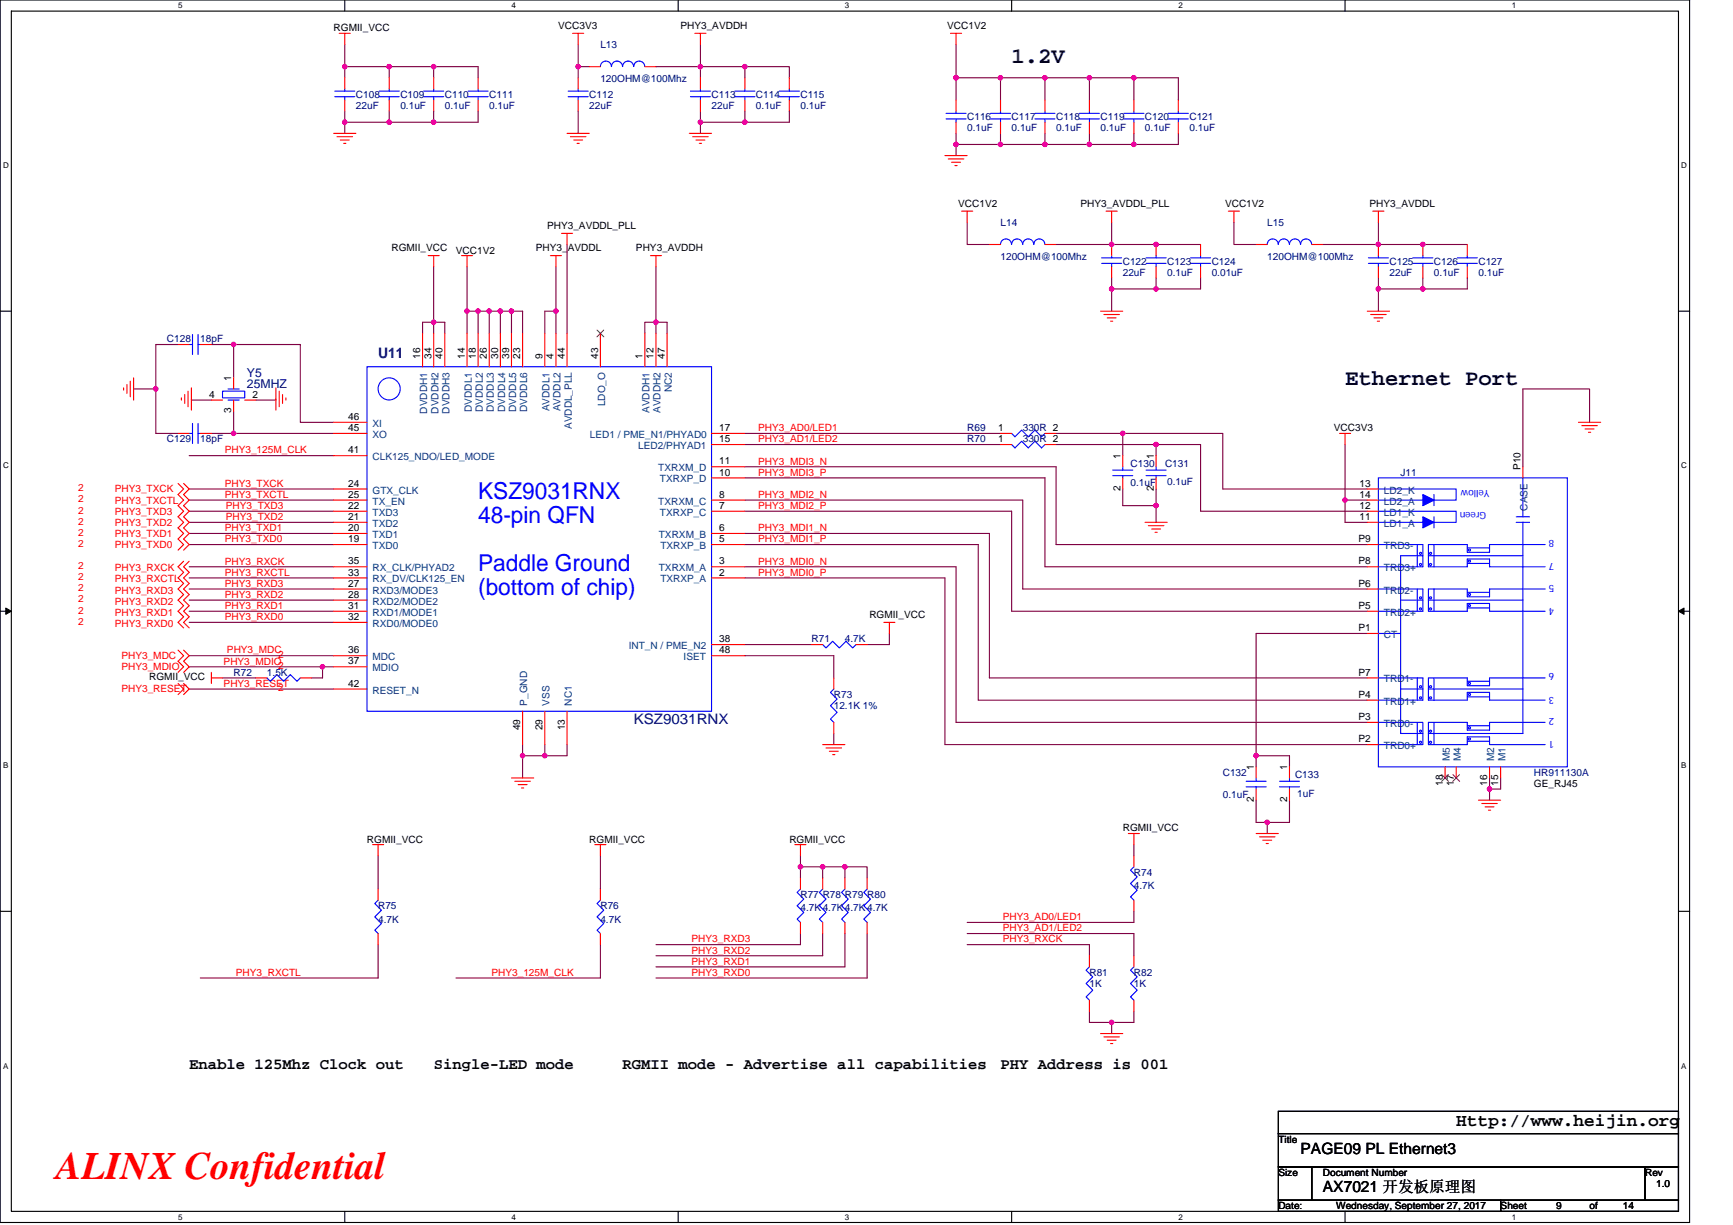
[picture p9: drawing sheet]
<svg xmlns="http://www.w3.org/2000/svg" width="297mm" height="210mm" viewBox="0 0 297 210" stroke-linecap="round" stroke-linejoin="round" font-family="sans-serif">
<path d="M0 0h289.6v209.5h-289.6zM1.9 1.9h285.8v205.7h-285.8z" fill="none" stroke="#000" stroke-width=".19"/>
<g fill="#fff">
<path d="M30.5 .2h.8v1.5h-.8z"/>
<path d="M30.5 207.8h.8v1.6h-.8z"/>
</g>
<path d="M59.1 0v1.9M59.1 207.6v1.9" fill="none" stroke="#000" stroke-width=".19"/>
<g fill="#fff">
<path d="M87.7 .2h.7v1.5h-.7z"/>
<path d="M87.7 207.8h.7v1.6h-.7z"/>
</g>
<path d="M116.2 0v1.9M116.2 207.6v1.9" fill="none" stroke="#000" stroke-width=".19"/>
<g fill="#fff">
<path d="M144.8 .2h.8v1.5h-.8z"/>
<path d="M144.8 207.8h.8v1.6h-.8z"/>
</g>
<path d="M173.4 0v1.9M173.4 207.6v1.9" fill="none" stroke="#000" stroke-width=".19"/>
<g fill="#fff">
<path d="M202 .2h.7v1.5h-.7z"/>
<path d="M202 207.8h.7v1.6h-.7z"/>
</g>
<path d="M230.5 0v1.9M230.5 207.6v1.9" fill="none" stroke="#000" stroke-width=".19"/>
<g fill="#fff">
<path d="M259.1 .2h.8v1.5h-.8z"/>
<path d="M259.1 207.8h.8v1.6h-.8z"/>
<path d="M.5 27.6h1v1.5h-1z"/>
<path d="M288.2 27.6h1v1.5h-1z"/>
<path d="M.5 79.1h1v1.5h-1z"/>
<path d="M288.2 79.1h1v1.5h-1z"/>
</g>
<path d="M0 53.3h1.9M287.7 53.3h1.9" fill="none" stroke="#000" stroke-width=".19"/>
<g fill="#fff">
<path d="M.5 130.5h.9v1.5h-.9z"/>
<path d="M288.2 130.5h.9v1.5h-.9z"/>
</g>
<path d="M0 104.8h1.9M287.7 104.8h1.9" fill="none" stroke="#000" stroke-width=".19"/>
<path d="M1 104.2l.9 .6-.9 .5zM287.7 104.8l.9-.6v1.1z" fill="#000" stroke="#000" stroke-width=".17"/>
<g fill="#fff">
<path d="M.5 181.9h.9v1.6h-.9z"/>
<path d="M288.2 181.9h.9v1.6h-.9z"/>
</g>
<path d="M0 156.2h1.9M287.7 156.2h1.9M219.1 190.5h68.6v3.8h-68.6zM219.1 194.3h68.6v5.7h-68.6zM219.1 200h5.7v5.7h-5.7zM219.1 205.7h38.1v1.9h-38.1zM224.8 200h57.2v5.7h-57.2zM257.2 205.7h30.5v1.9h-30.5zM282 200h5.7v5.7h-5.7z" fill="none" stroke="#000" stroke-width=".19"/>
<g fill="none" stroke="#800040" stroke-width=".19">
<path d="M59.1 11.4v1.9M59.1 19.1v1.9M59.1 11.4h7.6M59.1 7.6v3.8M66.7 11.4v1.9M66.7 19.1v1.9M66.7 11.4h7.6M74.3 19.1v1.9M74.3 11.4v1.9M74.3 11.4h7.7v1.9M82 19.1v1.9h-7.7M99.1 11.4h1.9"/>
<path d="M99.1 19.1v3.8M99.1 11.4v1.9M99.1 7.6v3.8M112.4 11.4h7.7v1.9M120.1 7.6v3.8h7.6M120.1 19v2M127.7 11.4v1.9M127.7 19.1v1.9M127.7 11.4h7.6v1.9M135.3 19.1v1.9h-7.6M163.9 13.3v3.8M163.9 7.6v5.7"/>
<path d="M163.9 13.3h7.6M171.5 13.3v3.8M171.5 13.3h7.6M179.1 13.3h7.6M179.1 13.3v3.8M186.7 13.3v3.8M186.7 13.3h7.6M194.3 13.3h7.7v3.8M194.3 13.3v3.8M59.1 21v1.9M59.1 21h7.6M66.7 21h7.6"/>
<path d="M120.1 21v1.9M120.1 21h7.6M163.9 24.8h7.6M163.9 22.9v1.9M163.9 24.8v1.9M165.8 38.1v3.8h3.8M171.5 22.9v1.9M171.5 24.8h7.6M179.1 24.8h7.6M179.1 22.9v1.9M186.7 24.8h7.6M186.7 22.9v1.9"/>
<path d="M190.5 38.1v3.8M194.3 22.9v1.9M202 22.9v1.9h-7.7M211.5 38.1v3.8h3.8M236.3 38.1v3.8M30.5 59.1h-3.8v7.6M36.2 59.1h3.8M40 59.1h11.5v13.3h5.7M40 59.1v5.7M72.4 57.1v-1.9h1.9v1.9M74.3 45.7v9.5h1.9v1.9M80 53.3v3.8"/>
<path d="M80 53.3h2M80 45.7v7.6M82 53.3v3.8M82 53.3h1.9v3.8M83.9 53.3h1.9M85.8 53.3v3.8M85.8 53.3h1.9v3.8M87.7 53.3h1.9v3.8M95.3 45.7v7.6M95.3 53.3h-1.9v3.8M95.3 53.3v3.8M97.2 41.9v15.2"/>
<path d="M110.5 57.1v-1.9h1.9v1.9M112.4 45.7v9.5h1.9v1.9M181 41.9h9.5M190.5 49.5h7.7M190.5 47.6v1.9M190.5 49.5v3.8M190.5 41.9h15.3M198.2 47.6v1.9M205.8 47.6v1.9h-7.6M226.7 41.9h9.6M236.3 49.5h7.6M236.3 47.6v1.9"/>
<path d="M236.3 49.5v3.8M236.3 41.9h15.2M243.9 47.6v1.9M251.5 47.6v1.9h-7.6M22.9 66.7h3.8M26.7 66.7v7.6h3.8M32.4 78.1h24.8M32.8 68.4v.2h3.4M36.2 74.3h3.8M40 74.3h17.2M40 70.5v3.8M47.3 68.4v.2h-3.4"/>
<path d="M127.7 76.2h43.8M127.7 74.3h43.8M181 74.3h11.4M181 76.2h17.2M192.4 74.3h17.2v9.5h24.8M192.4 74.3v3.8M198.2 76.2h7.6v11.4h28.6M198.2 76.2v1.9M230.5 76.2v9.5M272.5 72.4v-5.7h-11.5v13.3M32.4 89.5h24.8M32.4 87.6h24.8"/>
<path d="M32.4 97.2h24.8M32.4 85.7h24.8M32.4 83.8h24.8M32.4 93.3h24.8M32.4 91.4h24.8M32.4 99.1h24.8M127.7 80h53.3v13.3h53.4M127.7 85.7h47.6v15.3h59.1M127.7 87.6h45.7v17.2M127.7 97.2h36.2v26.6h70.5M127.7 99.1h34.3v28.5h72.4M127.7 91.4h41.9v24.8h64.8"/>
<path d="M127.7 81.9h51.4v15.3h55.3M127.7 93.3h40v26.7h66.7M192.4 83.8v2.9h5.8M198.2 83.8v2.9M198.2 86.7v2.8M230.5 85.7v3.8h3.9M230.5 85.7h3.9M32.4 106.7h24.8M32.4 102.9h24.8M32.4 104.8h24.8M32.4 114.3h22.9M32.4 112.4h24.8"/>
<path d="M32.4 101h24.8M32.4 118.1h24.8M38.1 116.2h5.8M55.3 114.3h1.9M55.3 114.3v1.9h-1.9M127.7 112.4h15.2v3.8M127.7 110.5h11.4M152.4 108.6v1.9h-3.8M173.4 104.8h61M234.4 108.6h-19.1v20.9M89.6 129.5v3.8M89.6 127.6v1.9h3.8"/>
<path d="M93.4 127.6v1.9M97.2 127.6v1.9h-3.8M142.9 125.7v1.9M215.3 129.5v1.9M215.3 129.5h5.7v1.9M215.3 137.2v3.8h1.9M221 137.2v3.8h-3.8M255.3 135.3v1.9M255.3 133.3v2M257.2 133.3v2h-1.9M64.8 146.7v5.7M102.9 146.7v5.7"/>
<path d="M137.2 148.6h3.8M137.2 146.7v1.9M137.2 148.6v1.9M141 148.6h3.8M141 148.6v1.9M144.8 148.6v1.9M144.8 148.6h3.8v1.9M194.3 156.2v1.9h-28.5M194.3 144.8v1.9M217.2 141v1.9M64.8 161.9v5.7h-30.5M102.9 161.9v5.7h-24.8"/>
<path d="M137.2 160v1.9h-24.8M141 160v3.8h-28.6M144.8 160v5.7h-32.4M148.6 160v7.6h-36.2M165.8 161.9h20.9v1.9M165.8 160h28.5v3.8M186.7 173.4v1.9h3.8M190.5 175.3v1.9M194.3 173.4v1.9h-3.8"/>
</g>
<g fill="#f0f" stroke="#f0f" stroke-width=".19">
<circle cx="74.3" cy="55.2" r=".38"/>
<circle cx="95.3" cy="53.3" r=".38"/>
<circle cx="80" cy="53.3" r=".38"/>
<circle cx="81.9" cy="53.3" r=".38"/>
<circle cx="87.7" cy="53.3" r=".38"/>
<circle cx="85.7" cy="53.3" r=".38"/>
<circle cx="83.8" cy="53.3" r=".38"/>
<circle cx="55.3" cy="114.3" r=".38"/>
<circle cx="89.6" cy="129.5" r=".38"/>
<circle cx="93.4" cy="129.5" r=".38"/>
<circle cx="74.3" cy="20.9" r=".38"/>
<circle cx="217.2" cy="141" r=".38"/>
<circle cx="192.4" cy="74.3" r=".38"/>
<circle cx="198.1" cy="86.7" r=".38"/>
<circle cx="255.3" cy="135.2" r=".38"/>
<circle cx="215.3" cy="129.5" r=".38"/>
<circle cx="198.1" cy="76.2" r=".38"/>
<circle cx="144.8" cy="148.6" r=".38"/>
<circle cx="137.2" cy="148.6" r=".38"/>
<circle cx="141" cy="148.6" r=".38"/>
<circle cx="230.5" cy="85.7" r=".38"/>
<circle cx="40" cy="59" r=".38"/>
<circle cx="26.7" cy="66.7" r=".38"/>
<circle cx="190.5" cy="175.2" r=".38"/>
<circle cx="40" cy="74.3" r=".38"/>
<circle cx="99.1" cy="11.4" r=".38"/>
<circle cx="120" cy="11.4" r=".38"/>
<circle cx="127.7" cy="11.4" r=".38"/>
<circle cx="120" cy="20.9" r=".38"/>
<circle cx="127.7" cy="20.9" r=".38"/>
<circle cx="163.9" cy="13.3" r=".38"/>
<circle cx="66.7" cy="20.9" r=".38"/>
<circle cx="59.1" cy="20.9" r=".38"/>
<circle cx="66.7" cy="11.4" r=".38"/>
<circle cx="59.1" cy="11.4" r=".38"/>
<circle cx="171.5" cy="13.3" r=".38"/>
<circle cx="186.7" cy="13.3" r=".38"/>
<circle cx="179.1" cy="13.3" r=".38"/>
<circle cx="194.3" cy="13.3" r=".38"/>
<circle cx="171.5" cy="24.8" r=".38"/>
<circle cx="163.9" cy="24.8" r=".38"/>
<circle cx="179.1" cy="24.8" r=".38"/>
<circle cx="194.3" cy="24.8" r=".38"/>
<circle cx="186.7" cy="24.8" r=".38"/>
<circle cx="112.4" cy="55.2" r=".38"/>
<circle cx="243.9" cy="41.9" r=".38"/>
<circle cx="236.2" cy="41.9" r=".38"/>
<circle cx="243.9" cy="49.5" r=".38"/>
<circle cx="236.2" cy="49.5" r=".38"/>
<circle cx="198.1" cy="41.9" r=".38"/>
<circle cx="190.5" cy="41.9" r=".38"/>
<circle cx="198.1" cy="49.5" r=".38"/>
<circle cx="190.5" cy="49.5" r=".38"/>
<circle cx="74.3" cy="11.4" r=".38"/>
</g>
<g fill="none" stroke="#f00" stroke-width=".19">
<path d="M58.1 5.7h1.9M59.1 5.7v1.9M59.1 13.3v1.9M59.1 17.1v2M66.7 13.3v1.9M66.7 17.1v2M74.3 13.3v1.9M74.3 17.1v2M82 13.3v1.9M82 17.1v2M98.1 5.7h2M99.1 5.7v1.9"/>
<path d="M99.1 13.3v1.9M99.1 17.1v2M101 11.4h1.9M110.5 11.4h1.9M119.1 5.7h1.9M120.1 13.3v1.9M120.1 17.1v2M120.1 5.7v1.9M127.7 13.3v1.9M127.7 17.1v2M135.3 13.3v1.9M135.3 17.1v2"/>
<path d="M162.9 5.7h1.9M163.9 5.7v1.9M163.9 17.1v1.9M171.5 17.1v1.9M179.1 17.1v1.9M186.7 17.1v1.9M194.3 17.1v1.9M202 17.1v1.9M57.2 22.9h3.8M57.8 23.4h2.6M58.3 24h1.6M58.9 24.6h.4"/>
<path d="M97.2 22.9h3.8M97.8 23.4h2.6M98.3 24h1.6M98.9 24.6h.4M118.1 22.9h3.9M118.7 23.4h2.7M119.3 24h1.5M119.9 24.6h.3M162 26.7h3.8M162.5 27.2h2.7M163.1 27.8h1.5M163.7 28.4h.4"/>
<path d="M163.9 21v1.9M164.8 36.2h1.9M165.8 36.2v1.9M171.5 21v1.9M179.1 21v1.9M186.7 21v1.9M189.6 36.2h1.9M190.5 36.2v1.9M194.3 21v1.9M202 21v1.9M210.5 36.2h1.9M211.5 36.2v1.9"/>
<path d="M235.3 36.2h1.9M236.3 36.2v1.9M30.5 59.1h1.9M34.3 59.1h1.9M72.4 57.1v5.8M73.4 43.8h1.9M74.3 43.8v1.9M74.3 57.1v5.8M76.2 57.1v5.8M79.1 43.8h1.9M80 43.8v1.9M80 57.1v5.8"/>
<path d="M82 57.1v5.8M83.9 57.1v5.8M85.8 57.1v5.8M87.7 57.1v5.8M89.6 57.1v5.8M93.4 57.1v5.8M94.3 43.8h1.9M95.3 43.8v1.9M95.3 57.1v5.8M96.2 40h1.9M97.2 40v1.9M97.2 57.1v5.8"/>
<path d="M102.9 57.1v5.8M110.5 57.1v5.8M111.5 43.8h1.9M112.4 43.8v1.9M112.4 57.1v5.8M114.3 57.1v5.8M169.6 41.9h1.9M179.1 41.9h1.9M188.6 53.3h3.8M189.2 53.9h2.7M189.8 54.5h1.5M190.3 55.1h.4"/>
<path d="M190.5 41.9v1.9M190.5 45.7v1.9M198.2 41.9v1.9M198.2 45.7v1.9M205.8 41.9v1.9M205.8 45.7v1.9M215.3 41.9h1.9M224.8 41.9h1.9M234.4 53.3h3.8M234.9 53.9h2.7M235.5 54.5h1.5M236.1 55.1h.3"/>
<path d="M236.3 41.9v1.9M236.3 45.7v1.9M243.9 41.9v1.9M243.9 45.7v1.9M251.5 41.9v1.9M251.5 45.7v1.9M21.2 66.5v.4M21.8 65.9v1.5M22.3 65.3v2.7M22.9 64.8v3.8M30.5 74.3h1.9M31.1 68.2v.4"/>
<path d="M31.7 67.6v1.6M32.2 67.1v2.6M32.8 66.5v3.8M34.3 74.3h1.9M36.2 68.6h1.9M40 64.8v1.9M40 68.6v1.9M41.9 68.6h2M47.3 66.5v3.8M47.9 67.1v2.6M48.4 67.6v1.6M49 68.2v.4"/>
<path d="M57.2 78.1h5.7M57.2 74.3h5.7M57.2 72.4h5.7M122 76.2h5.7M122 74.3h5.7M171.5 74.3h1.9M171.5 76.2h1.9M179.1 74.3h1.9M179.1 76.2h1.9M192.4 78.1v1.9M198.2 78.1v1.9M229.6 74.3h1.9"/>
<path d="M230.5 74.3v1.9M270.5 72.4h3.9M271.1 73h2.7M271.7 73.5h1.5M272.3 74.1h.3M30.5 82.9l1 .9-1 1 1 .9-1 1 1 .9-1 1 1 .9-1 1 1 .9-1 1 1 .9-1 1M31.5 96.2l-1 1 1 .9-1 1 1 .9-1 1 1 .9-1 1 1 .9-1 1 1 .9-1 1 1 .9M31.5 82.9l.9 .9-.9 1 .9 .9-.9 1 .9 .9-.9 1 .9 .9-.9 1 .9 .9-.9 1 .9 .9-.9 1M32.4 96.2l-.9 1 .9 .9-.9 1 .9 .9-.9 1 .9 .9-.9 1 .9 .9-.9 1 .9 .9-.9 1 .9 .9M57.2 93.3h5.7M57.2 91.4h5.7M57.2 89.5h5.7"/>
<path d="M57.2 87.6h5.7M57.2 83.8h5.7M57.2 85.7h5.7M57.2 99.1h5.7M57.2 97.2h5.7M122 99.1h5.7M122 97.2h5.7M122 93.3h5.7M122 91.4h5.7M122 87.6h5.7M122 85.7h5.7M122 81.9h5.7"/>
<path d="M122 80h5.7M192.4 81.9v1.9M196.3 89.5h3.8M196.8 90.1h2.7M197.4 90.7h1.5M198 91.2h.3M198.2 81.9v1.9M234.4 97.2h1.9M234.4 93.3h1.9M234.4 89.5h1.9M234.4 87.6h1.9M234.4 85.7h1.9"/>
<path d="M234.4 83.8h1.9M261 80v1.9M30.5 111.4l1 1-1 .9 1 1-1 1M30.5 117.2l1 .9-1 1M31.5 111.4l.9 1-.9 .9 .9 1-.9 1M31.5 117.2l.9 .9-.9 1M36.2 116.2h1.9M36.2 115.3v1.9M43.9 116.2h1.9M51.5 116.2h1.9M57.2 101h5.7M57.2 104.8h5.7"/>
<path d="M57.2 106.7h5.7M57.2 112.4h5.7M57.2 114.3h5.7M57.2 118.1h5.7M57.2 102.9h5.7M122 110.5h5.7M122 112.4h5.7M139.1 110.5h1.9M142.9 116.2v1.9M146.7 110.5h1.9M151.5 106.7h1.9M152.4 106.7v1.9"/>
<path d="M234.4 116.2h1.9M234.4 104.8h1.9M234.4 101h1.9M234.4 108.6h1.9M87.7 133.3h3.8M88.2 133.9h2.7M88.8 134.5h1.5M89.4 135.1h.4M89.6 121.9v5.7M93.4 121.9v5.7M97.2 121.9v5.7M141 127.6h3.8"/>
<path d="M141.6 128.2h2.6M142.2 128.8h1.5M142.7 129.3h.4M142.9 123.8v1.9M215.3 131.4v1.9M215.3 135.3v1.9M221 131.4v1.9M221 135.3v1.9M234.4 127.6h1.9M234.4 123.8h1.9M234.4 120h1.9M247.7 131.4v2"/>
<path d="M249.6 131.4v2M253.4 137.2h3.8M254 137.7h2.6M254.5 138.3h1.6M255.1 138.9h.4M255.3 131.4v2M257.2 131.4v2M63.9 144.8h1.9M64.8 144.8v1.9M64.8 152.4v1.9M102 144.8h1.9M102.9 144.8v1.9"/>
<path d="M102.9 152.4v1.9M136.2 144.8h2M137.2 144.8v1.9M137.2 158.1v1.9M137.2 150.5v1.9M141 158.1v1.9M141 150.5v1.9M144.8 158.1v1.9M144.8 150.5v1.9M148.6 158.1v1.9M148.6 150.5v1.9M193.4 142.9h1.9"/>
<path d="M194.3 142.9v1.9M194.3 154.3v1.9M194.3 146.7v1.9M215.3 142.9h3.8M215.9 143.4h2.6M216.4 144h1.6M217 144.6h.4M64.8 160v1.9M102.9 160v1.9M186.7 171.4v2M186.7 163.8v1.9M188.6 177.2h3.8"/>
<path d="M189.2 177.7h2.7M189.8 178.3h1.5M190.3 178.9h.4M194.3 171.4v2M194.3 163.8v1.9"/>
</g>
<g fill="none" stroke="#00f" stroke-width=".19">
<path d="M57.4 16.6h3.4M57.4 15.6h3.4M59.1 15.2v.4M59.1 16.6v.5M65 16.6h3.4M65 15.6h3.4M66.7 15.2v.4M66.7 16.6v.5M72.6 16.6h3.4M72.6 15.6h3.4M74.3 15.2v.4M74.3 16.6v.5"/>
<path d="M80.2 16.6h3.5M80.2 15.6h3.5M82 15.2v.4M82 16.6v.5M97.4 16.6h3.4M97.4 15.6h3.4M99.1 15.2v.4M99.1 16.6v.5M106.7 11.4a.95 .95 0 0 0-1-.9 .95 .95 0 0 0-.9 .9 .94 .94 0 0 0-.9-.9 .94 .94 0 0 0-1 .9M108.6 11.4a.94 .94 0 0 0-.9-.9 .94 .94 0 0 0-1 .9M110.5 11.4a.94 .94 0 0 0-.9-.9 .94 .94 0 0 0-1 .9M118.3 16.6h3.5"/>
<path d="M118.3 15.6h3.5M120.1 15.2v.4M120.1 16.6v.5M126 16.6h3.4M126 15.6h3.4M127.7 15.2v.4M127.7 16.6v.5M133.6 16.6h3.4M133.6 15.6h3.4M135.3 15.2v.4M135.3 16.6v.5M162.2 19.4h3.4"/>
<path d="M163.9 19v.4M169.8 19.4h3.4M171.5 19v.4M177.4 19.4h3.4M179.1 19v.4M185 19.4h3.4M186.7 19v.4M192.6 19.4h3.5M194.3 19v.4M200.3 19.4h3.4M202 19v.4M162.2 20.4h3.4"/>
<path d="M163.9 20.4v.6M169.8 20.4h3.4M171.5 20.4v.6M177.4 20.4h3.4M179.1 20.4v.6M185 20.4h3.4M186.7 20.4v.6M192.6 20.4h3.5M194.3 20.4v.6M200.3 20.4h3.4M202 20.4v.6M32.4 59.1h.6"/>
<path d="M33 57.3v3.5M33.9 57.3v3.5M33.9 59.1h.4M173.4 41.9a.94 .94 0 0 0-1-.9 .94 .94 0 0 0-.9 .9M175.3 41.9a.94 .94 0 0 0-1-.9 .94 .94 0 0 0-.9 .9M179.1 41.9a.95 .95 0 0 0-1-.9 .95 .95 0 0 0-.9 .9 .94 .94 0 0 0-1-.9 .94 .94 0 0 0-.9 .9M188.8 45.1h3.5M188.8 44.2h3.5M190.5 43.8v.4M190.5 45.1v.6M196.4 45.1h3.5M196.4 44.2h3.5"/>
<path d="M198.2 43.8v.4M198.2 45.1v.6M204.1 45.1h3.4M204.1 44.2h3.4M205.8 43.8v.4M205.8 45.1v.6M221 41.9a.95 .95 0 0 0-1-.9 .95 .95 0 0 0-.9 .9 .94 .94 0 0 0-.9-.9 .94 .94 0 0 0-1 .9M224.8 41.9a.95 .95 0 0 0-.9-.9 .95 .95 0 0 0-1 .9 .94 .94 0 0 0-.9-.9 .94 .94 0 0 0-1 .9M234.5 45.1h3.5M234.5 44.2h3.5M236.3 43.8v.4M236.3 45.1v.6"/>
<path d="M242.2 45.1h3.4M242.2 44.2h3.4M243.9 43.8v.4M243.9 45.1v.6M249.8 45.1h3.4M249.8 44.2h3.4M251.5 43.8v.4M251.5 45.1v.6M32.4 74.3h.6M33 72.6v3.4M33.9 72.6v3.4M33.9 74.3h.4"/>
<path d="M38.1 67.1h3.8v1.1h-3.8zM39.1 66.7h1.9M39.1 68.6h1.9M40 68.6h.1M40 66.7h.1M62.9 62.9h59.1v59h-59.1zM173.4 74.3l.6 .6 1.1-1.2 1.2 1.2 1.1-1.2 1.1 1.2 .6-.6M173.4 76.2l.6 .6 1.1-1.2 1.2 1.2 1.1-1.2 1.1 1.2 .6-.6M190.7 80.6h3.5M190.7 81.5h3.5M192.4 80v.6M192.4 81.5v.4"/>
<path d="M196.4 80.6h3.5M196.4 81.5h3.5M198.2 80v.6M198.2 81.5v.4M236.3 81.9h32.3v49.5h-32.3zM236.3 93.3h7.6v3.9h-7.6M236.3 87.6h13.3v1.9h-13.3M236.3 83.8h13.3v1.9h-13.3M242.9 93.3v3.9M243.4 96.6h.2v.3h-.2zM243.4 94.7h.2v.3h-.2zM243.9 95.3l-3.8-.1v30.5h3.8"/>
<path d="M244.8 95.3h16.2M245.1 94.7h.2v.3h-.2zM245.1 96.6h.2v.3h-.2zM245.8 93.3v3.9M245.8 88.6v1.9M245.8 84.8v1.9M251.5 96.6h3.8M251.5 93.9h3.8M251.7 94.2h.3v.2h-.3zM251.7 96.1h.3v.2h-.3zM259.9 89.5h2.3M259.9 88.6h2.3"/>
<path d="M261 89.5v36.2h-16.2M261 81.9v6.7M264.8 93.3h-9.5v1.4h-3.8v-1.4h-6.7v3.9h6.7v-1.4h3.8v1.4h9.5M45.8 116.2l.5 .6 1.2-1.2 1.1 1.2 1.2-1.2 1.1 1.2 .6-.6M141 110.5l.6 .6 1.1-1.2 1.2 1.2 1.1-1.2 1.2 1.2 .5-.6M142.9 118.1l-.6 .6 1.2 1.1-1.2 1.2 1.2 1.1-1.2 1.2 .6 .5M236.3 108.6h3.8M236.3 116.2h7.6v3.8h-7.6M236.3 101h7.6v3.8h-7.6M240.1 118.1h3.8M240.1 102.9h3.8M242.9 116.2v3.8"/>
<path d="M242.9 101v3.8M243.4 119.5h.2v.2h-.2zM243.4 117.6h.2v.2h-.2zM243.4 104.2h.2v.3h-.2zM243.4 102.3h.2v.3h-.2zM244.8 118.1h16.2M244.8 102.9h16.2M245.1 119.5h.2v.2h-.2zM245.1 102.3h.2v.3h-.2zM245.1 104.2h.2v.3h-.2zM245.1 117.6h.2v.2h-.2zM245.8 116.2v3.8"/>
<path d="M245.8 101v3.8M251.5 119.4h3.8M251.5 116.8h3.8M251.5 104.2h3.8M251.5 101.5h3.8M251.7 117h.3v.3h-.3zM251.7 118.9h.3v.3h-.3zM251.7 101.8h.3v.2h-.3zM251.7 103.7h.3v.2h-.3zM264.8 101h-9.5v1.3h-3.8v-1.3h-6.7v3.8h6.7v-1.4h3.8v1.4h9.5M264.8 116.2h-9.5v1.3h-3.8v-1.3h-6.7v3.8h6.7v-1.3h3.8v1.3h9.5M213.6 133.9h3.4"/>
<path d="M213.6 134.9h3.4M215.3 133.3v.6M215.3 134.9v.4M219.3 133.9h3.4M219.3 134.9h3.4M221 133.3v.6M221 134.9v.4M236.3 123.8h7.6v3.8h-7.6M242.9 123.8v3.8M243.4 127.1h.2v.3h-.2zM243.4 125.2h.2v.3h-.2zM245.1 127.1h.2v.3h-.2z"/>
<path d="M245.1 125.2h.2v.3h-.2zM245.8 123.8v3.8M251.5 127.1h3.8M251.5 124.4h3.8M251.7 126.5h.3v.3h-.3zM251.7 124.6h.3v.3h-.3zM264.8 123.8h-9.5v1.4h-3.8v-1.4h-6.7v3.8h6.7v-1.3h3.8v1.3h9.5M64.8 154.3l-.6 .6 1.2 1.1-1.2 1.2 1.2 1.1-1.2 1.1 .6 .6M102.9 154.3l-.6 .6 1.2 1.1-1.2 1.2 1.2 1.1-1.2 1.1 .6 .6M137.2 152.4l-.6 .6 1.2 1.1-1.2 1.2 1.2 1.1-1.2 1.1 .6 .6M141 152.4l-.6 .6 1.2 1.1-1.2 1.2 1.2 1.1-1.2 1.1 .6 .6M144.8 152.4l-.6 .6 1.2 1.1-1.2 1.2 1.2 1.1-1.2 1.1 .6 .6"/>
<path d="M148.6 152.4l-.5 .6 1.1 1.1-1.1 1.2 1.1 1.1-1.1 1.1 .5 .6M194.3 148.6l-.5 .6 1.1 1.1-1.1 1.1 1.1 1.2-1.1 1.1 .5 .6M186.7 165.7l-.5 .6 1.1 1.1-1.1 1.2 1.1 1.1-1.1 1.2 .5 .5M194.3 165.7l-.5 .6 1.1 1.1-1.1 1.2 1.1 1.1-1.1 1.2 .5 .5"/>
<circle cx="66.7" cy="66.7" r="1.89"/>
</g>
<path d="M102.3 56.6l1.2 1.1M103.5 56.6l-1.2 1.1M247.1 132.8l1.2 1.1M248.3 132.8l-1.2 1.1M249 132.8l1.2 1.1M250.2 132.8l-1.2 1.1" fill="none" stroke="#804000" stroke-width=".17"/>
<g fill="#00f" stroke="#00f" stroke-width=".19">
<path d="M243.9 88.6l1.9 .9-1.9 1z" fill-rule="evenodd"/>
<path d="M243.9 84.8l1.9 .9-1.9 1z" fill-rule="evenodd"/>
</g>
<text font-size="6.7" fill="#f00" x="9.6" y="202.2">ALINX Confidential</text>
<g font-size="4" fill="#00f">
<text x="82" y="85.5">KSZ9031RNX</text>
<text x="82" y="89.6">48-pin QFN</text>
<text x="82" y="97.9">Paddle Ground</text>
<text x="82" y="102">(bottom of chip)</text>
</g>
<g font-size="3.8" fill="#000040">
<text x="173.4" y="10.8">1.2V</text>
<text x="230.5" y="66">Ethernet Port</text>
</g>
<text font-size="3" x="249.6" y="193.1">Http://www.heijin.org</text>
<g font-size="2.7">
<text x="32.4" y="183.2">Enable 125Mhz Clock out</text>
<text x="74.3" y="183.2">Single-LED mode</text>
<text x="106.7" y="183.2">RGMII mode - Advertise all capabilities</text>
<text x="171.5" y="183.2">PHY Address is 001</text>
<text x="222.9" y="197.8">PAGE09 PL Ethernet3</text>
<text x="226.7" y="204.3">AX7021 开发板原理图</text>
</g>
<g font-size="2.5" fill="#000080">
<text x="64.8" y="61.3">U11</text>
<text x="108.6" y="124.1">KSZ9031RNX</text>
</g>
<g font-size="2.1" fill="#000080">
<text x="42.3" y="64.6">Y5</text>
<text x="42.3" y="66.5">25MHZ</text>
</g>
<g font-size="1.7">
<text x="57.2" y="5.4">RGMII_VCC</text>
<text x="95.7" y="5">VCC3V3</text>
<text x="116.6" y="5">PHY3_AVDDH</text>
<text x="162.3" y="5">VCC1V2</text>
<text x="164.2" y="35.5">VCC1V2</text>
<text x="185.2" y="35.5">PHY3_AVDDL_PLL</text>
<text x="210" y="35.5">VCC1V2</text>
<text x="234.7" y="35.5">PHY3_AVDDL</text>
<text x="93.8" y="39.3">PHY3_AVDDL_PLL</text>
<text x="67.1" y="43.1">RGMII_VCC</text>
<text x="78.1" y="43.5">VCC1V2</text>
<text x="91.9" y="43.1">PHY3_AVDDL</text>
<text x="109" y="43.1">PHY3_AVDDH</text>
<text x="39.6" y="65.3" transform="rotate(-90 39.6 65.3)">1</text>
<text x="72" y="61.5" transform="rotate(-90 72 61.5)">16</text>
<text x="73.9" y="61.5" transform="rotate(-90 73.9 61.5)">34</text>
<text x="75.8" y="61.5" transform="rotate(-90 75.8 61.5)">40</text>
<text x="79.6" y="61.5" transform="rotate(-90 79.6 61.5)">14</text>
<text x="81.6" y="61.5" transform="rotate(-90 81.6 61.5)">18</text>
<text x="83.5" y="61.5" transform="rotate(-90 83.5 61.5)">26</text>
<text x="85.4" y="61.5" transform="rotate(-90 85.4 61.5)">30</text>
<text x="87.3" y="61.5" transform="rotate(-90 87.3 61.5)">39</text>
<text x="89.2" y="61.5" transform="rotate(-90 89.2 61.5)">23</text>
<text x="93" y="61.5" transform="rotate(-90 93 61.5)">9</text>
<text x="94.9" y="61.5" transform="rotate(-90 94.9 61.5)">4</text>
<text x="96.8" y="61.5" transform="rotate(-90 96.8 61.5)">44</text>
<text x="102.5" y="61.5" transform="rotate(-90 102.5 61.5)">43</text>
<text x="110.1" y="61.5" transform="rotate(-90 110.1 61.5)">1</text>
<text x="112" y="61.5" transform="rotate(-90 112 61.5)">12</text>
<text x="113.9" y="61.5" transform="rotate(-90 113.9 61.5)">47</text>
<text x="35.9" y="68.2">4</text>
<text x="39.6" y="70.9" transform="rotate(-90 39.6 70.9)">3</text>
<text x="43.3" y="68.2">2</text>
<text x="59.7" y="72">46</text>
<text x="59.7" y="77.7">41</text>
<text x="59.7" y="73.9">45</text>
<text x="123.3" y="73.9">17</text>
<text x="123.3" y="75.8">15</text>
<text x="171.1" y="73.9">1</text>
<text x="171.1" y="75.8">1</text>
<text x="228.6" y="73.9">VCC3V3</text>
<text x="59.7" y="83.4">24</text>
<text x="123.3" y="81.5">10</text>
<text x="123.3" y="79.6">11</text>
<text x="192" y="78.7" transform="rotate(-90 192 78.7)">1</text>
<text x="197.8" y="78.7" transform="rotate(-90 197.8 78.7)">1</text>
<text x="233" y="83.4">13</text>
<text x="260.6" y="80.6" transform="rotate(-90 260.6 80.6)">P10</text>
<text x="59.7" y="89.1">21</text>
<text x="59.7" y="87.2">22</text>
<text x="59.7" y="85.3">25</text>
<text x="123.3" y="87.2">7</text>
<text x="123.3" y="85.3">8</text>
<text x="192" y="84.2" transform="rotate(-90 192 84.2)">2</text>
<text x="197.8" y="84.2" transform="rotate(-90 197.8 84.2)">2</text>
<text x="233" y="89.1">11</text>
<text x="233" y="87.2">12</text>
<text x="233" y="85.3">14</text>
<text x="59.7" y="92.9">19</text>
<text x="59.7" y="91">20</text>
<text x="123.3" y="92.9">5</text>
<text x="123.3" y="91">6</text>
<text x="232.8" y="92.9">P9</text>
<text x="59.7" y="100.6">27</text>
<text x="59.7" y="98.7">33</text>
<text x="59.7" y="96.8">35</text>
<text x="123.3" y="98.7">2</text>
<text x="123.3" y="96.8">3</text>
<text x="232.8" y="100.6">P6</text>
<text x="232.8" y="96.8">P8</text>
<text x="59.7" y="104.4">31</text>
<text x="59.7" y="106.3">32</text>
<text x="59.7" y="102.5">28</text>
<text x="149" y="105.9">RGMII_VCC</text>
<text x="232.8" y="104.4">P5</text>
<text x="59.7" y="112">36</text>
<text x="59.7" y="113.9">37</text>
<text x="123.3" y="112">48</text>
<text x="123.3" y="110.1">38</text>
<text x="232.8" y="108.2">P1</text>
<text x="25.6" y="116.6">RGMII_VCC</text>
<text x="59.7" y="117.7">42</text>
<text x="232.8" y="119.6">P4</text>
<text x="232.8" y="115.8">P7</text>
<text x="89.2" y="125.2" transform="rotate(-90 89.2 125.2)">49</text>
<text x="93" y="125.2" transform="rotate(-90 93 125.2)">29</text>
<text x="96.8" y="125.2" transform="rotate(-90 96.8 125.2)">13</text>
<text x="232.8" y="123.4">P3</text>
<text x="232.8" y="127.2">P2</text>
<text x="214.9" y="137.5" transform="rotate(-90 214.9 137.5)">2</text>
<text x="214.9" y="132" transform="rotate(-90 214.9 132)">1</text>
<text x="220.6" y="137.5" transform="rotate(-90 220.6 137.5)">2</text>
<text x="220.6" y="132" transform="rotate(-90 220.6 132)">1</text>
<text x="247.3" y="134.7" transform="rotate(-90 247.3 134.7)">18</text>
<text x="249.2" y="134.7" transform="rotate(-90 249.2 134.7)">17</text>
<text x="254.9" y="134.7" transform="rotate(-90 254.9 134.7)">16</text>
<text x="256.8" y="134.7" transform="rotate(-90 256.8 134.7)">15</text>
<text x="262.9" y="134.9">GE_RJ45</text>
<text x="192.4" y="142.5">RGMII_VCC</text>
<text x="62.9" y="144.4">RGMII_VCC</text>
<text x="101" y="144.4">RGMII_VCC</text>
<text x="135.3" y="144.4">RGMII_VCC</text>
<text x="219.1" y="195.9">Title</text>
<text x="219.1" y="201.6">Size</text>
<text x="226.7" y="201.6">Document Number</text>
<text x="282" y="201.6">Rev</text>
<text x="283.9" y="203.5">1.0</text>
<text x="219.1" y="207.3">Date:</text>
<text x="229" y="207.3">Wednesday, September 27, 2017</text>
<text x="257.2" y="207.3">Sheet</text>
<text x="266.7" y="207.3">9</text>
<text x="272.5" y="207.3">of</text>
<text x="278.2" y="207.3">14</text>
</g>
<g font-size="1.7" fill="#000080">
<text x="102.9" y="8.2">L13</text>
<text x="61" y="16.8">C108</text>
<text x="68.6" y="16.8">C109</text>
<text x="76.2" y="16.8">C110</text>
<text x="83.9" y="16.8">C111</text>
<text x="101" y="16.8">C112</text>
<text x="102.9" y="14.1">120OHM@100Mhz</text>
<text x="122" y="16.8">C113</text>
<text x="129.6" y="16.8">C114</text>
<text x="137.2" y="16.8">C115</text>
<text x="61" y="18.7">22uF</text>
<text x="68.6" y="18.7">0.1uF</text>
<text x="76.2" y="18.7">0.1uF</text>
<text x="83.9" y="18.7">0.1uF</text>
<text x="101" y="18.7">22uF</text>
<text x="122" y="18.7">22uF</text>
<text x="129.6" y="18.7">0.1uF</text>
<text x="137.2" y="18.7">0.1uF</text>
<text x="165.8" y="20.6">C116</text>
<text x="165.8" y="22.5">0.1uF</text>
<text x="173.4" y="20.6">C117</text>
<text x="173.4" y="22.5">0.1uF</text>
<text x="181" y="20.6">C118</text>
<text x="181" y="22.5">0.1uF</text>
<text x="188.6" y="20.6">C119</text>
<text x="188.6" y="22.5">0.1uF</text>
<text x="196.3" y="20.6">C120</text>
<text x="196.3" y="22.5">0.1uF</text>
<text x="203.9" y="20.6">C121</text>
<text x="203.9" y="22.5">0.1uF</text>
<text x="171.5" y="38.7">L14</text>
<text x="217.2" y="38.7">L15</text>
<text x="171.5" y="44.6">120OHM@100Mhz</text>
<text x="192.4" y="45.4">C122</text>
<text x="192.4" y="47.3">22uF</text>
<text x="200.1" y="45.4">C123</text>
<text x="200.1" y="47.3">0.1uF</text>
<text x="207.7" y="45.4">C124</text>
<text x="207.7" y="47.3">0.01uF</text>
<text x="217.2" y="44.6">120OHM@100Mhz</text>
<text x="238.2" y="45.4">C125</text>
<text x="238.2" y="47.3">22uF</text>
<text x="245.8" y="45.4">C126</text>
<text x="245.8" y="47.3">0.1uF</text>
<text x="253.4" y="45.4">C127</text>
<text x="253.4" y="47.3">0.1uF</text>
<text x="28.6" y="58.7">C128</text>
<text x="34.3" y="58.7">18pF</text>
<text x="28.6" y="75.8">C129</text>
<text x="34.3" y="75.8">18pF</text>
<text x="165.8" y="73.9">R69</text>
<text x="165.8" y="75.8">R70</text>
<text x="175.3" y="73.9">330R 2</text>
<text x="175.3" y="75.8">330R 2</text>
<text x="193.8" y="80">C130</text>
<text x="193.8" y="83.3">0.1uF</text>
<text x="199.7" y="80">C131</text>
<text x="200.1" y="83.1">0.1uF</text>
<text x="240.1" y="81.6">J11</text>
<text x="139.1" y="110.1">R71</text>
<text x="144.8" y="110.1">4.7K</text>
<text x="40" y="115.8">R72</text>
<text x="45.8" y="115.8">1.5K</text>
<text x="142.9" y="119.7">R73</text>
<text x="142.9" y="121.6">12.1K 1%</text>
<text x="209.6" y="133">C132</text>
<text x="209.6" y="136.8">0.1uF</text>
<text x="222" y="133.4">C133</text>
<text x="222.4" y="136.6">1uF</text>
<text x="262.9" y="133">HR911130A</text>
<text x="64.8" y="155.9">R75</text>
<text x="102.9" y="155.9">R76</text>
<text x="137.2" y="153.9">R77 R78 R79 R80</text>
<text x="194.3" y="150.1">R74</text>
<text x="194.3" y="152.4">4.7K</text>
<text x="64.8" y="158.1">4.7K</text>
<text x="102.9" y="158.1">4.7K</text>
<text x="137.2" y="156.2">4.7K4.7K4.7K4.7K</text>
<text x="186.7" y="167.3">R81</text>
<text x="194.3" y="167.3">R82</text>
<text x="186.7" y="169.2">1K</text>
<text x="194.3" y="169.2">1K</text>
</g>
<g font-size="1.7" fill="#004080">
<text x="73.2" y="70.9" transform="rotate(-90 73.2 70.9)">DVDDH1</text>
<text x="75.1" y="70.9" transform="rotate(-90 75.1 70.9)">DVDDH2</text>
<text x="77" y="70.9" transform="rotate(-90 77 70.9)">DVDDH3</text>
<text x="80.9" y="70.6" transform="rotate(-90 80.9 70.6)">DVDDL1</text>
<text x="82.8" y="70.6" transform="rotate(-90 82.8 70.6)">DVDDL2</text>
<text x="84.7" y="70.6" transform="rotate(-90 84.7 70.6)">DVDDL3</text>
<text x="86.6" y="70.6" transform="rotate(-90 86.6 70.6)">DVDDL4</text>
<text x="88.5" y="70.6" transform="rotate(-90 88.5 70.6)">DVDDL5</text>
<text x="90.4" y="70.6" transform="rotate(-90 90.4 70.6)">DVDDL6</text>
<text x="94.2" y="70.5" transform="rotate(-90 94.2 70.5)">AVDDL1</text>
<text x="96.1" y="70.5" transform="rotate(-90 96.1 70.5)">AVDDL2</text>
<text x="103.7" y="69.6" transform="rotate(-90 103.7 69.6)">LDO_O</text>
<text x="111.3" y="70.8" transform="rotate(-90 111.3 70.8)">AVDDH1</text>
<text x="113.2" y="70.8" transform="rotate(-90 113.2 70.8)">AVDDH2</text>
<text x="115.1" y="67.3" transform="rotate(-90 115.1 67.3)">NC2</text>
<text x="63.9" y="75.1">XO</text>
<text x="63.9" y="73.2">XI</text>
<text x="98" y="73.6" transform="rotate(-90 98 73.6)">AVDDL_PLL</text>
<text x="101.1" y="75.1">LED1 / PME_N1/PHYAD0</text>
<text x="109.4" y="77">LED2/PHYAD1</text>
<text x="63.9" y="78.9">CLK125_NDO/LED_MODE</text>
<text x="112.8" y="80.8">TXRXM_D</text>
<text x="113.1" y="82.7">TXRXP_D</text>
<text x="63.9" y="88.4">TXD3</text>
<text x="63.9" y="84.6">GTX_CLK</text>
<text x="63.9" y="86.5">TX_EN</text>
<text x="112.8" y="86.5">TXRXM_C</text>
<text x="113.1" y="88.4">TXRXP_C</text>
<text x="237.2" y="88.4">LD1_K</text>
<text x="237.2" y="86.5">LD2_A</text>
<text x="237.2" y="84.6">LD2_K</text>
<text x="261.8" y="87.5" transform="rotate(-90 261.8 87.5)">CASE</text>
<text x="63.9" y="94.1">TXD0</text>
<text x="63.9" y="92.2">TXD1</text>
<text x="63.9" y="90.3">TXD2</text>
<text x="112.9" y="92.2">TXRXM_B</text>
<text x="113.2" y="94.1">TXRXP_B</text>
<text x="237.2" y="94.1">TRD3-</text>
<text x="237.2" y="90.3">LD1_A</text>
<text x="63.9" y="101.7">RXD3/MODE3</text>
<text x="63.9" y="99.8">RX_DV/CLK125_EN</text>
<text x="63.9" y="97.9">RX_CLK/PHYAD2</text>
<text x="112.9" y="97.9">TXRXM_A</text>
<text x="113.2" y="99.8">TXRXP_A</text>
<text x="237.2" y="101.7">TRD2-</text>
<text x="237.2" y="97.9">TRD3+</text>
<text x="63.9" y="105.6">RXD1/MODE1</text>
<text x="63.9" y="107.5">RXD0/MODE0</text>
<text x="63.9" y="103.7">RXD2/MODE2</text>
<text x="237.2" y="105.6">TRD2+</text>
<text x="63.9" y="113.2">MDC</text>
<text x="107.8" y="111.3">INT_N / PME_N2</text>
<text x="117.2" y="113.2">ISET</text>
<text x="237.2" y="109.4">CT</text>
<text x="63.9" y="115.1">MDIO</text>
<text x="63.9" y="118.9">RESET_N</text>
<text x="237.2" y="117">TRD1-</text>
<text x="90.4" y="121" transform="rotate(-90 90.4 121)">P_GND</text>
<text x="94.2" y="121" transform="rotate(-90 94.2 121)">VSS</text>
<text x="98" y="121" transform="rotate(-90 98 121)">NC1</text>
<text x="237.2" y="124.6">TRD0-</text>
<text x="237.2" y="120.8">TRD1+</text>
<text x="237.2" y="128.4">TRD0+</text>
<text x="248.5" y="130.5" transform="rotate(-90 248.5 130.5)">M5</text>
<text x="250.4" y="130.5" transform="rotate(-90 250.4 130.5)">M4</text>
<text x="256.1" y="130.5" transform="rotate(-90 256.1 130.5)">M2</text>
<text x="258" y="130.5" transform="rotate(-90 258 130.5)">M1</text>
</g>
<g font-size="1.7" fill="#f00">
<text x="38.5" y="77.7">PHY3_125M_CLK</text>
<text x="130" y="75.8">PHY3_AD1/LED2</text>
<text x="130" y="73.9">PHY3_AD0/LED1</text>
<text x="38.5" y="83.4">PHY3_TXCK</text>
<text x="130" y="81.5">PHY3_MDI3_P</text>
<text x="130" y="79.6">PHY3_MDI3_N</text>
<text x="13.4" y="86.1">2</text>
<text x="13.4" y="88">2</text>
<text x="13.4" y="89.9">2</text>
<text x="13.4" y="84.2">2</text>
<text x="19.7" y="86.3">PHY3_TXCTL</text>
<text x="19.7" y="88.2">PHY3_TXD3</text>
<text x="19.7" y="84.4">PHY3_TXCK</text>
<text x="38.5" y="85.3">PHY3_TXCTL</text>
<text x="38.7" y="89.2">PHY3_TXD2</text>
<text x="38.7" y="87.2">PHY3_TXD3</text>
<text x="130" y="85.3">PHY3_MDI2_N</text>
<text x="130" y="87.2">PHY3_MDI2_P</text>
<text x="13.4" y="91.8">2</text>
<text x="13.4" y="93.7">2</text>
<text x="19.7" y="90.1">PHY3_TXD2</text>
<text x="19.7" y="92">PHY3_TXD1</text>
<text x="19.7" y="93.9">PHY3_TXD0</text>
<text x="38.5" y="93">PHY3_TXD0</text>
<text x="38.5" y="91.1">PHY3_TXD1</text>
<text x="130" y="93">PHY3_MDI1_P</text>
<text x="130" y="91.1">PHY3_MDI1_N</text>
<text x="13.4" y="99.5">2</text>
<text x="13.4" y="101.4">2</text>
<text x="13.4" y="97.6">2</text>
<text x="19.7" y="99.8">PHY3_RXCTL</text>
<text x="19.7" y="101.7">PHY3_RXD3</text>
<text x="19.7" y="97.9">PHY3_RXCK</text>
<text x="38.5" y="98.7">PHY3_RXCTL</text>
<text x="38.5" y="100.6">PHY3_RXD3</text>
<text x="38.5" y="96.8">PHY3_RXCK</text>
<text x="130" y="98.7">PHY3_MDI0_P</text>
<text x="130" y="96.8">PHY3_MDI0_N</text>
<text x="13.4" y="107.1">2</text>
<text x="13.4" y="103.3">2</text>
<text x="13.4" y="105.2">2</text>
<text x="19.7" y="107.5">PHY3_RXD0</text>
<text x="19.7" y="103.7">PHY3_RXD2</text>
<text x="19.7" y="105.6">PHY3_RXD1</text>
<text x="38.5" y="106.3">PHY3_RXD0</text>
<text x="38.5" y="102.5">PHY3_RXD2</text>
<text x="38.5" y="104.4">PHY3_RXD1</text>
<text x="20.8" y="113">PHY3_MDC</text>
<text x="38.3" y="113.9">PHY3_MDIO</text>
<text x="38.9" y="112">PHY3_MDC</text>
<text x="47.7" y="112.8">2</text>
<text x="20.8" y="114.9">PHY3_MDIO</text>
<text x="20.8" y="118.7">PHY3_RESET</text>
<text x="38.3" y="117.7">PHY3_RESET</text>
<text x="47.7" y="114.7">2</text>
<text x="47.7" y="118.5">2</text>
<text x="118.5" y="161.5">PHY3_RXD3</text>
<text x="171.9" y="157.7">PHY3_AD0/LED1</text>
<text x="171.9" y="159.6">PHY3_AD1/LED2</text>
<text x="171.9" y="161.5">PHY3_RXCK</text>
<text x="40.4" y="167.3">PHY3_RXCTL</text>
<text x="84.2" y="167.3">PHY3_125M_CLK</text>
<text x="118.5" y="167.3">PHY3_RXD0</text>
<text x="118.5" y="163.4">PHY3_RXD2</text>
<text x="118.5" y="165.4">PHY3_RXD1</text>
</g>
<g font-size="1.7" fill="#00f">
<text x="254.7" y="87.8" transform="rotate(180 254.7 87.8)">Green</text>
<text x="255.3" y="84" transform="rotate(180 255.3 84)">Yellow</text>
<text x="266.4" y="92.6" transform="rotate(180 266.4 92.6)">8</text>
<text x="266.4" y="100.2" transform="rotate(180 266.4 100.2)">5</text>
<text x="266.4" y="96.6" transform="rotate(180 266.4 96.6)">7</text>
<text x="266.4" y="104.2" transform="rotate(180 266.4 104.2)">4</text>
<text x="266.4" y="115.4" transform="rotate(180 266.4 115.4)">6</text>
<text x="266.4" y="119.4" transform="rotate(180 266.4 119.4)">3</text>
<text x="266.4" y="123.1" transform="rotate(180 266.4 123.1)">2</text>
<text x="266.4" y="127.1" transform="rotate(180 266.4 127.1)">1</text>
</g>
<g font-size="1.4">
<text x="30.5" y="1.4">5</text>
<text x="87.7" y="1.4">4</text>
<text x="144.8" y="1.4">3</text>
<text x="202" y="1.4">2</text>
<text x="259.1" y="1.4">1</text>
<text x=".5" y="28.9">D</text>
<text x="288.2" y="28.9">D</text>
<text x=".5" y="80.3">C</text>
<text x="288.2" y="80.3">C</text>
<text x=".5" y="131.7">B</text>
<text x="288.2" y="131.7">B</text>
<text x=".5" y="183.2">A</text>
<text x="288.2" y="183.2">A</text>
<text x="30.5" y="209.1">5</text>
<text x="87.7" y="209.1">4</text>
<text x="144.8" y="209.1">3</text>
<text x="202" y="209.1">2</text>
<text x="259.1" y="209.1">1</text>
</g>
</svg>
